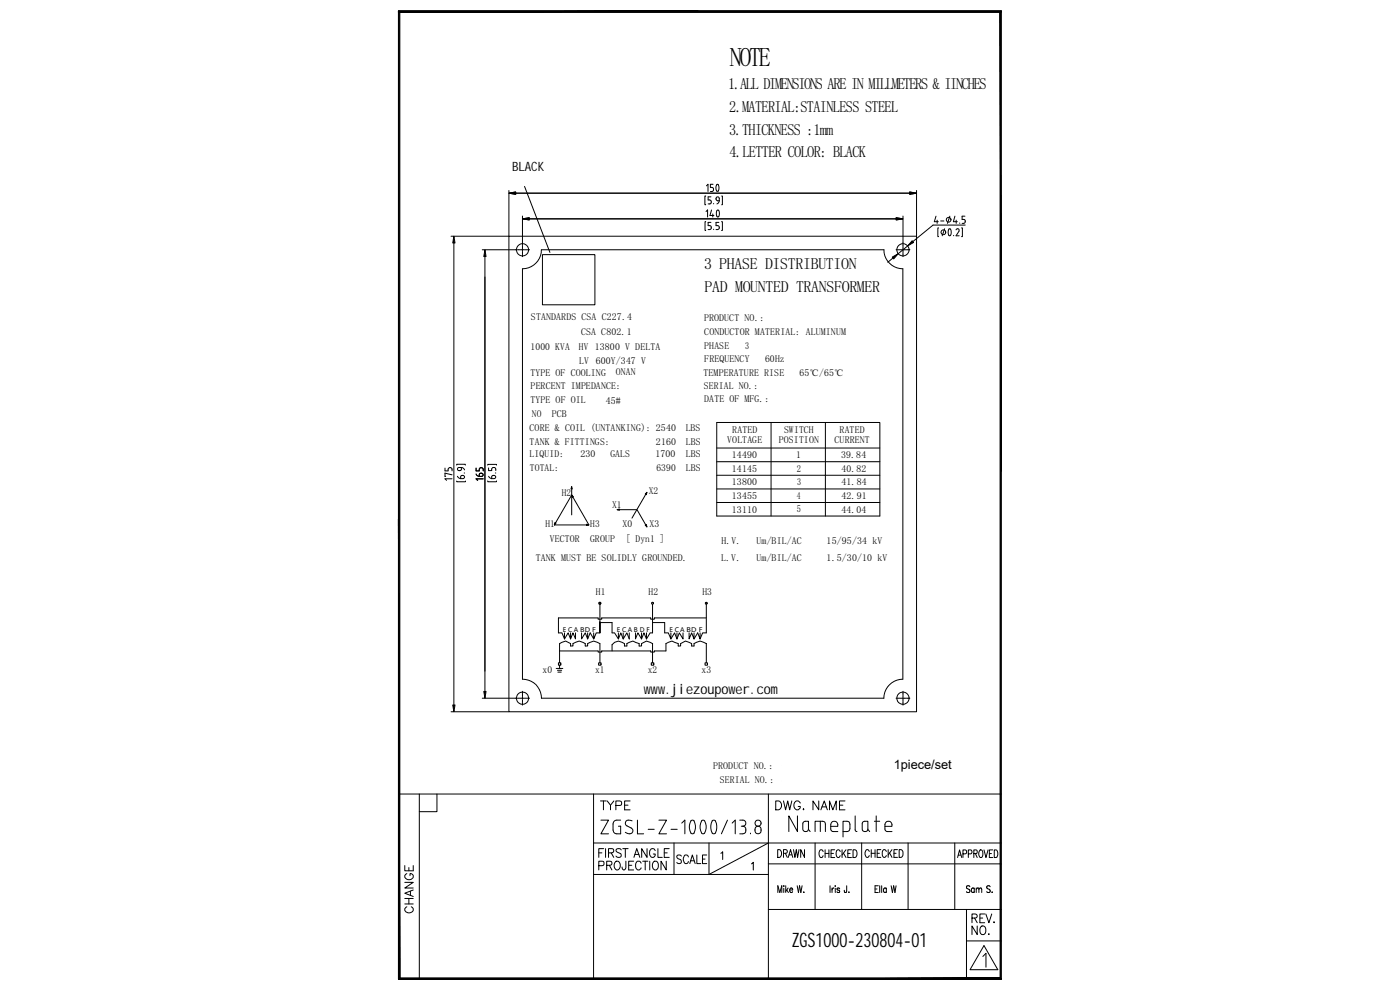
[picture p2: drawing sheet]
<svg xmlns="http://www.w3.org/2000/svg" width="297mm" height="210mm" viewBox="0 0 297 210" stroke-linecap="round" stroke-linejoin="round" font-family="sans-serif">
<g fill="none" stroke="#000" stroke-width=".21">
<path d="M84.5 2.3h63.5l-63.5 .3zM84.5 2.6l63.5-.3h64.4l-.2 .3zM84.5 2.3l.3 .3v204.8l-.3-97.3zM84.5 2.3h63.5l-63.2 .3zM84.5 2.3v205.4h127.9M84.8 2.6l63.2-.3h64.4v.3zM212.2 2.6l.2 97.3v107.8l-.2-.3zM212.4 2.3v97.6l-.2-97.3zM111.3 39.5l5.4 14M149.9 39.4l.3-.3v1.5M151.3 39.1h-.6v.7h.5l.2 .3-.2 .5h-.5M152.1 39.1l.3 .1 .1 .6-.1 .7h-.3a1.27 1.27 0 0 1 0-1.4z"/>
<path d="M96.3 50.1l.2 1.4h-.5zM96.3 51.5v98M102.3 53h7.5M102.9 53l.2 1.4h-.5zM102.9 54.4v92.3M108 50.1h86.4v100.9h-86.4zM108 41l1.4-.3v.5zM108 40.4v9.7h-12.3M109.4 41h83.6M109.8 53h.1M110 53h.4M110.5 53h.1"/>
<path d="M110.6 53h.5M110.8 46.4l1.5-.2v.5zM110.8 45.8v6.1M110.8 52v.1M110.8 52.1v.5M110.8 52.6v.1M110.8 52.8v.4M110.8 53.3h.1M110.8 53.4v.4M110.8 53.9v.1M110.8 54.1v.3M110.9 46.4l1.4-.2v.4z"/>
<path d="M111.1 53h.1M111.3 53h.4M111.8 53h.1M111.9 53h.4M112.3 46.4h77.8M115.1 54h11.1v10.7h-11.1zM149.7 47h-.1v1.9h.1M149.7 41.6h-.2v1.8h.2M149.8 44.9l.3-.4v1.5M150.8 47.2h-.6v.7h.4a.43 .43 0 0 1 .3 .4 .43 .43 0 0 1-.3 .4h-.4M150.8 41.8h-.6v.6l.5 .1 .2 .2a.35 .35 0 0 1-.3 .6h-.4M150.9 44.5l-.3 1.2h.9"/>
<path d="M151.2 45.4v.6M151.4 43.2v.1M151.4 48.6v.1M152.1 44.6l.1-.1a.91 .91 0 0 1 0 1.5 1.14 1.14 0 0 1-.1-1.4zM152.5 47.2h-.6v.7h.5l.2 .3-.2 .4-.5 .1M152.6 42.6h-.3a.39 .39 0 0 1-.5-.3 .39 .39 0 0 1 .3-.5 .39 .39 0 0 1 .5 .3 .94 .94 0 0 1-.5 1.2M153.1 47h.1v1.9h-.1M153.1 41.6h.1v1.8h-.1M189.3 54.5l1.2-.7-.9 1.1zM189.4 54.7l-1.1 .9M190.1 46.2l1.4 .2-1.4 .2zM190.1 53h.4"/>
<path d="M190.1 46.2l1.5 .2-1.5 .3zM190.5 53h.1M190.7 53h.4M191.2 53h.1M191.4 53h.4M191.6 45.8v6.1M191.6 52v.1M191.6 52.1v.5M191.6 52.6v.1M191.6 52.8v.4M191.6 53.3h.1M191.6 53.4v.4"/>
<path d="M191.6 53.9v.1M191.6 54.1v.3M191.8 53h.1M192 53h.4M192.5 53h.1M192.6 52.2l-2.1 1.6M192.6 53h.4M193 40.7l1.4 .3-1.4 .2zM193.5 51.1l.3 .3-1.2 .8zM194.4 40.4v9.7M198.6 45.9l-.4 1.1h.8M198.8 46.7v.7"/>
<path d="M199.1 48.3h-.1v1.9h.1M199.6 46.9h.6M200.4 48.5l-.5 1.5M201.3 48.6l.1-.1a.91 .91 0 0 1 0 1.5 1.14 1.14 0 0 1-.1-1.4zM201.5 45.9l-.5 1.5M202.3 49.9v.1M202.6 45.9l-.4 1.1h.9M202.8 48.8l.2-.2a.34 .34 0 0 1 .4 0 .34 .34 0 0 1 0 .4l-.6 1h.7M202.8 46.7v.7M203.6 47.3v.1M204 48.3h.2v1.9h-.2M204.7 45.9h-.6v.6h.3a.43 .43 0 0 1 .4 .5 .43 .43 0 0 1-.4 .4h-.3"/>
<path d="M204.8 47.7h-6.9l-4.2 3.5M94.4 99.3v.6h.7v-.5l.3-.2 .5 .2v.5M96.9 98.7v-.2h1.8v.2M97.1 99.3l.7-.1 .1 .3a.4 .4 0 0 1-.5 .3 .4 .4 0 0 1-.3-.5zM97.8 99.2l.5 .1 .3 .4M101 99.3v.6h.7v-.5l.3-.2 .5 .2v.5v-.5l-.3-.2-.5 .2v.5h-.7v-.6M103.5 98.7v-.2h1.8v.2M103.7 99.3v.5h.6l.1-.5 .3-.1 .4 .1 .1 .5M152.1 89.6h34.6v19.9h-34.6zM152.1 95h34.6M152.1 97.9h34.6M163.6 89.6v19.9"/>
<path d="M175.1 89.6v19.9M84.5 110.1l.3 97.3-.3 .3zM95.9 101.6h-1.5l.3 .3M95.9 100.7l-1.5-.3v.7h.2M96.9 102v.2h1.8v-.2M97 101l.7 .5M97.9 100.9a.39 .39 0 0 1 .6 .1 .39 .39 0 0 1-.3 .5h-.5zM98.5 100.3h.1M101 100.5l.1 .3 .6 .3M101 100.6a.91 .91 0 0 0 1.5 .2 .43 .43 0 0 0-.4-.4 .43 .43 0 0 0-.4 .4v.3M101.8 100.4a.39 .39 0 0 1 .6 .1 .39 .39 0 0 1-.2 .6h-.5zM102.5 101.6h-1.5l.3 .3"/>
<path d="M103.5 102v.2h1.8v-.2M103.7 101l.6 .5M104.3 101a.39 .39 0 0 1 .7-.1 .39 .39 0 0 1-.2 .6h-.5zM105.1 100.3h.1M117.7 110.8l.3 .2-.4 .3zM121.3 105l.3 .4-.2 .1zM121.3 103.2l.1 .5h-.3zM121.3 105l3.6 6.3h-7.3zM121.3 103.7v5.5M124.4 111.2l.5 .1-.5 .2zM130.9 108.1l.5-.1v.2zM130.9 108.1h4.2l2.1 3.7"/>
<path d="M136.9 111.4l.2-.1 .1 .5zM137.2 104.4l-.1 .5-.2-.1zM137.2 104.4l-3.1 5.5M152.1 100.8h34.6M152.1 103.7h34.6M152.1 106.6h34.6M119.8 134.2v1.3M121 134.2v1.3l.6-1.3 .5 1.3v-1.3M123.4 134.2v1.3l.8-1.3 .5 1.3v-1.3M124.7 135.5l.5-1.3 .8 1.3M127.1 127.8h.3v.3h-.3zM127.3 128.2v6v-2.3v2.3h-.8l-.5 1.3v-1.3"/>
<path d="M127.3 132.1h2.5v2.1h.6l.8 1.3M131.2 134.2v1.3l.5-1.3 .5 1.3 .8-1.3 .5 1.3v-1.3M132.2 134.2v1.3M136.1 134.2v1.3M137.1 134.2v1.3M138.3 127.8h.3v.3h-.3zM138.4 136.5l-1.3-.5-1 .5v.5h-.5v-.5l-1.3-.5-1.3 .5v.5h-.5v-.5a1.66 1.66 0 0 0-2.7 .3v1.3M138.4 128.2v6h-.5l-.8 1.3-.5-1.3-.5 1.3-.8-1.3-.5 1.3v-1.3M138.4 132.1h2.6v2.1h.8l.5 1.3v-1.3M138.4 136.5v4.1M138.4 136.5h.1M143.6 134.2v1.3"/>
<path d="M144.9 134.2v1.3l-.8-1.3-.5 1.3-.5-1.3-.8 1.3M146.2 134.2v1.3l.5-1.3 .5 1.3v-1.3M148.5 134.2v1.3l-.5-1.3-.8 1.3M149.7 127.8h.3v.3h-.3zM149.8 136.5a1.84 1.84 0 0 0-2.6 0v.5h-.5v-.5l-1.3-.5-1 .5v.5h-.5v-.5l-1.3-.5-1.3 .5v1.6h-2.5v.2h-.8v-.2h-10.3v.2h-.8v-.2h-8.2M149.8 131.1h-11v.2h-.8v-.2h-10.3v.2h-.8v-.2h-8.4v3.1h.7l.6 1.3 .7-1.3 .5 1.3M149.8 128.2v6h-.7l-.6 1.3M149.8 136.5h.1M149.8 136.5v4.1M149.8 128h.1M95.7 151h12.3M96 149.5h.5l-.2 1.5z"/>
<path d="M102.3 148.1h7.5M102.6 146.7h.5l-.2 1.4zM109.8 148.1h.1M110 148.1h.4M110.5 148.1h.1M110.6 148.1h.5M110.8 146.6v.4M110.8 147.1v.1M110.8 147.2v.5M110.8 147.7v.1M110.8 147.9v.4M110.8 148.4v.1"/>
<path d="M110.8 148.5v.5M110.8 149v.1M110.8 149.2v.4M111.1 148.1h.1M111.3 148.1h.4M111.8 148.1h.1M111.9 148.1h.4M114.8 148.1h72.7M114.9 148.1a4 4 0 0 0-4.1-4v-87.1a4 4 0 0 0 4-4h72.7a4 4 0 0 0 4 4v87.1a4.1 4.1 0 0 0-4 4M118 141.8h1.4M118.3 142.2h.9M118.3 142.6h.8"/>
<path d="M118.5 140.6h.5v.5h-.5zM118.7 140.6v-4.1l1.3-.5 1 .5v.5h.6v-.5a1.84 1.84 0 0 1 2.6 0v.5h.5v-.5a1.84 1.84 0 0 1 2.6 0v4.1M118.7 141.1v.7M127 140.6h.5v.5h-.5zM138.2 140.6h.5v.5h-.5zM149.6 140.6h.5v.5h-.5zM190.1 148.1h.4M190.5 148.1h.1M190.7 148.1h.4M191.2 148.1h.1M191.4 148.1h.4M191.6 146.6v.4"/>
<path d="M191.6 147.1v.1M191.6 147.2v.5M191.6 147.7v.1M191.6 147.9v.4M191.6 148.4v.1M191.6 148.5v.5M191.6 149v.1M191.6 149.2v.4M191.7 156.8l-16.6 .1M191.8 148.1h.1M192 148.1h.4M192.5 148.1h.1"/>
<path d="M192.6 148.1h.4M84.5 168.4h127.9M89 168.4v39.3M92.7 168.4v3.8h-3.7M125.9 168.4v39.3M125.9 178.8h86.5M127.4 169.9h1.2M127.5 174h1.6l-1.6 2.9h1.6M128 169.9v1.9M128.8 169.9l.7 .9v1M130.2 169.9l-.7 .9M130.7 170.9l1-.1 .2-.3-.1-.4-.3-.2h-.8v1.9"/>
<path d="M131.7 174h-1.1a.8 .8 0 0 0-.5 .8v1.3a.79 .79 0 0 0 .8 .8h.8v-1.6h-.5M132.5 170.8h.7M133.7 169.9h-1.2v1.9h1.2M134.1 174.1a.82 .82 0 0 0-1-.1 .82 .82 0 0 0-.4 .8l.3 .4 .9 .4a.68 .68 0 0 1 .3 .9 .68 .68 0 0 1-.9 .3l-.6-.3M135.2 174v2.9h1.3M137.5 175.9h1.3M139.8 174h1.6l-1.6 2.9h1.6M142.4 175.9h1.3M143 178.8v6.7M144.6 174.6l.7-.6v2.9M146.6 174.1l.5-.1a2.4 2.4 0 0 1 0 2.8h-.4a2.42 2.42 0 0 1-.1-2.7zM149 174h.3a2.28 2.28 0 0 1 0 2.8h-.3a2.42 2.42 0 0 1 0-2.8z"/>
<path d="M150.4 178.8v6.7l12.6-6.7M151.1 174.1l.5-.1a2.4 2.4 0 0 1 0 2.8h-.4a2.58 2.58 0 0 1-.1-2.7zM154.3 174l-1.3 2.9M155.3 174.6l.7-.6v2.9M156.9 174h.7a.64 .64 0 0 1 .6 .6 .64 .64 0 0 1-.6 .7M157.3 175.3h.3M157.6 175.3a.83 .83 0 0 1 .6 .8 .83 .83 0 0 1-.6 .8h-.7M159.2 176.7v.2M160.3 175.4a.74 .74 0 0 1 1.2 .7 .74 .74 0 0 1-1.2 .6l-.1-.5zM163 168.4v39.3M164.6 169.9h.6a1.01 1.01 0 0 1 .6 .9 1.01 1.01 0 0 1-.6 1h-.6zM165.9 162.4l3.6 1.5"/>
<path d="M166.2 169.9l.5 1.9 .4-1.9 .4 1.9 .5-1.9M169.2 173.1v3.3l-1.9-3.3v3.3M169.5 163.9l-3.6 1.7M169.5 163.9h8.9M169.8 170.3a.69 .69 0 0 0-.8-.4 .69 .69 0 0 0-.6 .7v.5a.68 .68 0 0 0 .7 .7 .68 .68 0 0 0 .7-.7h-.5M170.5 171.6v.2zM170.5 174.4l1-.2v1.7a.6 .6 0 0 1-.6 .5 .6 .6 0 0 1-.6-.5v-1.2zM171.5 175.9l.4 .5M172.9 176.4v-2.2h1.6a.54 .54 0 0 1 .6 .6v1.6M172.9 178.8v14.1M173.7 169.9v1.9l-1.2-1.9v1.9M174 174.2v2.2"/>
<path d="M174.1 171.8l.8-1.9 .6 1.9M174.4 171.2h.9M176 171.8v-1.9l.7 1.9 .7-1.9v1.9M176.2 175.3h1.5a.78 .78 0 0 0-.5-1.1 .78 .78 0 0 0-1 .7v1l.2 .3 1.3 .2M178.1 170.8h.7M178.8 176.4h.9a.61 .61 0 0 0 .6-.6v-1a.57 .57 0 0 0-.6-.6h-.9v3.3M179.3 169.9h-1.2v1.9h1.2M181.4 173.1v2.9l.1 .2 .3 .2M182.8 178.8v14.1M183.1 174.4l1-.2v1.7a.6 .6 0 0 1-.6 .5 .6 .6 0 0 1-.6-.5v-1.2zM184.1 175.9l.4 .5M185.5 174.2h1.1"/>
<path d="M185.9 173.1v3.3M187.7 175.3h1.5a.78 .78 0 0 0-.5-1.1 .78 .78 0 0 0-1 .7v1l.2 .3 .4 .2h.9M192.6 178.8v14.1M202.5 178.8v14.1M85.9 187.2h1.8l-1.8 1.2h1.8M85.9 183.6v1.1h1.8v-1.1M85.9 191.7h1.8M85.9 190.6h1.8M86.3 192.3a.66 .66 0 0 0-.4 .8 .66 .66 0 0 0 .7 .5h.4a.67 .67 0 0 0 .7-.5 .67 .67 0 0 0-.5-.8M86.3 185.3a.61 .61 0 0 0-.3 .9 .87 .87 0 0 0 1.1 .4 .87 .87 0 0 0 .5-1l-.6-.3v.4M86.7 184v.7M86.7 190.6v1.1"/>
<path d="M87.1 189.1v.8M87.7 188.8l-1.8 .7 1.8 .7M125.9 185.5h37.1M127 183.6l1-.1 .1-.2-.1-.6h-1v1.8M127 180.9h.7M128.1 180h-1.1v1.9M128.5 180v1.9M128.7 183.5h1l.1-.3v-.4l-1.1-.1v1.8M129.1 180.9h.7l.4-.3a.42 .42 0 0 0-.4-.6h-.7v1.9M129.3 183.5l.5 1M129.7 180.9l.5 1M130.6 182.7a.89 .89 0 0 1 1 .5 .89 .89 0 0 1-.2 1.1l-.3 .2a1.01 1.01 0 0 1-.8-.7 1.01 1.01 0 0 1 .3-1.1z"/>
<path d="M131.8 180.3a.6 .6 0 0 0-.6-.3 .6 .6 0 0 0-.5 .4l.1 .2 .9 .6a.44 .44 0 0 1-.3 .7h-.3l-.4-.3M132.1 180h1.2M132.7 180v1.9M132.8 182.7v1.4l-.2 .3-.2 .1-.3-.1-.1-.5M133.4 183.5h.6M134.4 182.7h-1v1.8h1M134.5 181.9l.6-1.9 .6 1.9M134.7 181.2h.8M136 183.1a.6 .6 0 0 0-.7-.4 .6 .6 0 0 0-.5 .7v.4a.6 .6 0 0 0 .5 .7 .6 .6 0 0 0 .7-.4M136.3 182.7h1.1M136.9 182.7v1.8M137.3 180v1.9l-1.2-1.9v1.9"/>
<path d="M137.8 182.7v1.8M138.7 182.7a.85 .85 0 0 1 .9 .4 .85 .85 0 0 1 0 1 .61 .61 0 0 1-.7 .4 .61 .61 0 0 1-.5-.7v-.4zM139 180.4a.62 .62 0 0 0-.7-.4 .62 .62 0 0 0-.5 .7 .79 .79 0 0 0 .1 .9 .79 .79 0 0 0 .9 .2l.2-.6h-.4M139.6 180v1.9h.9M140.9 180.9h.6M141.3 182.7v1.8l-1.1-1.8v1.8M142 180h-1.1v1.9h1.1M144.5 181.6a.49 .49 0 0 0-.6-.2 .49 .49 0 0 0-.3 .6l.7 .3a.51 .51 0 0 1 .1 .9 .51 .51 0 0 1-.8-.3M146 181.8v-.2a.51 .51 0 0 0-.7-.2 1.21 1.21 0 0 0 .1 1.8l.5-.1 .1-.4M146.3 183.2l.6-1.8 .6 1.8M146.5 182.6h.7M147.8 181.4v1.8h.9"/>
<path d="M149 182.2h.6M149.9 181.4h-.9v1.8h.9M152.9 181l.4-.3v1.6M159.4 183.2l.4-.3v1.7M163 192.9h49.4M163 183.2h49.4M165 180.2a.87 .87 0 0 1 .8 .6 .87 .87 0 0 1-.2 1l-.6 .1zM165 189.3v-1.4l.4 1.4 .5-1.4v1.4M166.2 181l.7-.1 .1-.5-.8-.2v1.7M166.3 187.9v.1zM166.3 188.4v.9M166.6 181l.4 .9"/>
<path d="M166.7 187.9v1.4M166.9 188.8l.4 .5M167.2 188.4l-.5 .7M167.2 181.9l.5-1.7 .5 1.7M167.4 181.3h.6M167.5 188.8l.2 .5h.2l.3-.2M167.7 188.4h.3l.2 .4h-.7zM168.3 180.2l.3 1.7 .3-1.7 .3 1.7 .3-1.7M169.1 187.9l.3 1.4 .2-1.4 .3 1.4 .3-1.4M170.5 189.3h.1zM170.7 180.2v1.7l-.8-1.7v1.7M174.6 180.6a.45 .45 0 0 0-.5-.3 .45 .45 0 0 0-.3 .6l.2 .9 .3 .1 .3-.4"/>
<path d="M175 180.3v1.6M175 181h.8M175.8 180.3v1.6M176.1 187.9v1.4M176.3 181h.5M176.5 188.4v.9M176.9 188.4h-.2l-.2 .4M177.1 180.3h-.8v1.6h.8M177.2 187.9v.1zM177.2 188.4v.9M178.1 188.6l-.2-.2h-.3v.3l.5 .2v.2l-.2 .2-.3-.2M178.2 180.6a.45 .45 0 0 0-.5-.3 .45 .45 0 0 0-.3 .6l.2 .9 .3 .1 .3-.4"/>
<path d="M178.6 180.3v1.6M178.9 181l.6 .9M179.5 180.3l-.9 1.1M179.6 187.9l-.1 1.4h-.3l-.1-.5M179.9 181h.4M180.1 189.2h.1M180.6 180.3h-.7v1.6h.7M181 180.3a.88 .88 0 0 1 .8 .5 .88 .88 0 0 1-.2 1l-.6 .1zM184.4 180.6l-.3-.4a.86 .86 0 0 0-.6 .8 .86 .86 0 0 0 .6 .9l.3-.4M184.8 181h.8M184.8 180.2v1.7M185.6 180.2v1.7"/>
<path d="M185.6 188.6h.5M186.1 181h.5M186.3 187.9h-.7v1.4h.7M186.6 187.9v1.4M186.9 180.2h-.8v1.7h.8M187 187.9v1.4M188 180.6a.46 .46 0 0 0-.5-.4 .46 .46 0 0 0-.3 .7v.3a.46 .46 0 0 0 .3 .7 .46 .46 0 0 0 .5-.4M188 188.6l-.1-.2a.43 .43 0 0 0-.5 .4 .43 .43 0 0 0 .5 .5l.1-.2M188 188.4v.9M188.4 180.2v1.7M188.7 180.9l.5 1M189 187.9l.3 1.4 .3-1.4 .3 1.4 .2-1.4"/>
<path d="M189.2 180.2l-.8 1.1M189.6 181h.5M190.4 180.2h-.8v1.7h.8M190.8 180.2a.86 .86 0 0 1 .8 .6 .86 .86 0 0 1-.3 1l-.5 .1zM203.1 181.9l.5-1.6 .4 1.6M203.3 181.4h.6M204.3 181.1l.7-.1 .1-.4-.2-.3h-.6v1.6M205 199.6h7.4M205 192.9v14.8M205.4 181.1h.7l.1-.3-.1-.5h-.7v1.6M205.8 188.1l-.3-.2h-.4v.5l.6 .3 .1 .4-.3 .2-.5-.2M206.2 194.7h1l.1-.3-.1-.4-1-.1v1.8"/>
<path d="M206.6 181.1l.6-.1v-.7h-.6v1.6M206.7 188.6l-.1-.2a.43 .43 0 0 0-.6 .4 .43 .43 0 0 0 .6 .5l.1-.2M206.7 188.4v.9M206.7 194.7l.6 1M206.9 181.1l.4 .8M207.1 188.6l.3-.2h.2l.1 .2M207.1 188.4v.9M207.3 196.4v1.8l-1.1-1.8v1.8M207.7 188.6l.2-.2h.3l.1 .9M207.7 188.6v.7M207.9 180.3h.1a.91 .91 0 0 1 .3 1.5l-.1 .1a.91 .91 0 0 1-.3-1.6zM207.9 194.7h.6"/>
<path d="M208 196.7l.3-.3a.92 .92 0 0 1 .9 .9 .92 .92 0 0 1-.9 .9h-.1a1.3 1.3 0 0 1-.2-1.5zM208.7 180.3l.5 1.6 .4-1.6M208.9 193.9h-1v1.8h1M209.1 193.9l.7 1.8 .6-1.8M209.7 198.2h.2zM209.9 181.1h.4M210.1 188.1l-.3-.2-.5 .2 .1 .3 .5 .2a.37 .37 0 0 1 .2 .4 .37 .37 0 0 1-.3 .3l-.5-.2M210.5 189.2v.1zM210.6 180.3h-.7v1.6h.7M210.9 195.6v.1zM210.9 180.3h.4a1.01 1.01 0 0 1 0 1.6h-.4zM84.8 207.4h127.4l-63.4 .4h-64.3z"/>
<path d="M148.8 207.8l63.4-.4 .2 .4zM208.5 202.9l.7-.7v3M208.7 200.6l3 5.1h-5.9z"/>
<circle cx="110.9" cy="53" r="1.3"/>
<circle cx="191.6" cy="53" r="1.3"/>
<circle cx="200.1" cy="49.3" r=".51"/>
<circle cx="201.2" cy="46.6" r=".49"/>
<circle cx="110.9" cy="148.1" r="1.3"/>
<circle cx="191.6" cy="148.1" r="1.3"/>
<circle cx="160.8" cy="174.6" r=".65"/>
</g>
<path d="M84.5 2.5h127.9M84.7 2.3v205.4" fill="none" stroke="#000" stroke-width=".3"/>
<path d="M212.3 2.3v205.4" fill="none" stroke="#000" stroke-width=".27"/>
<path d="M84.5 207.6h127.9" fill="none" stroke="#000" stroke-width=".33"/>
<g fill="#000">
<path d="M96.3 50.1l.2 1.4h-.5zM102.9 53l.2 1.4h-.5zM108 41l1.4-.3v.5zM110.9 46.4l1.4-.2v.4zM110.8 46.4l1.5-.2v.5zM189.3 54.5l1.2-.7-.9 1.1zM190.1 46.2l1.4 .2-1.4 .2zM190.1 46.2l1.5 .2-1.5 .3zM193 40.7l1.4 .3-1.4 .2zM193.5 51.1l.3 .3-1.2 .8zM117.7 110.8l.3 .2-.4 .3zM121.3 105l.3 .4-.2 .1z"/>
<path d="M121.3 103.2l.1 .5h-.3zM124.4 111.2l.5 .1-.5 .2zM130.9 108.1l.5-.1v.2zM136.9 111.4l.2-.1 .1 .5zM137.2 104.4l-.1 .5-.2-.1zM96 149.5h.5l-.2 1.5zM102.6 146.7h.5l-.2 1.4z"/>
</g>
<g fill="#fff" stroke="#fff" stroke-width=".25">
<path d="M166.3 161.4h13v5.2h-13z"/>
<path d="M165.7 161.1h.8v5.7h-.8z"/>
<path d="M168.6 153.6h25.4v4h-25.4z"/>
</g>
<text font-size="5.7" x="154.8" y="13.9">NOTE</text>
<text font-size="4.2" x="167.9" y="200.9">ZGS1000-230804-01</text>
<g font-size="3.4">
<text x="154.5" y="18.8">1.ALL DIMENSIONS ARE IN MILLMETERS &amp; IINCHES</text>
<text x="154.7" y="23.7">2.MATERIAL:STAINLESS STEEL</text>
<text x="154.7" y="28.6">3.THICKNESS :1mm</text>
<text x="154.7" y="33.4">4.LETTER COLOR: BLACK</text>
<text x="149.4" y="57.1">3 PHASE DISTRIBUTION</text>
<text x="149.5" y="61.9">PAD MOUNTED TRANSFORMER</text>
</g>
<text font-size="3" x="136.6" y="147.2">www.jiezoupower.com</text>
<g font-size="2.7">
<text x="108.6" y="36.2">BLACK</text>
<text x="189.6" y="163.1">1piece/set</text>
</g>
<g font-size="2.1">
<text x="112.6" y="67.8">STANDARDS CSA C227.4</text>
<text x="123.3" y="71">CSA C802.1</text>
<text x="149.4" y="68.2">PRODUCT NO.:</text>
<text x="149.4" y="71.1">CONDUCTOR MATERIAL: ALUMINUM</text>
<text x="112.5" y="74.2">1000 KVA</text>
<text x="122.8" y="74.2">HV 13800 V DELTA</text>
<text x="122.8" y="77.1">LV 600Y/347 V</text>
<text x="149.4" y="74">PHASE</text>
<text x="149.4" y="76.8">FREQUENCY</text>
<text x="158.1" y="74">3</text>
<text x="162.3" y="76.8">60Hz</text>
<text x="112.5" y="79.7">TYPE OF COOLING</text>
<text x="112.6" y="82.6">PERCENT IMPEDANCE:</text>
<text x="130.7" y="79.7">ONAN</text>
<text x="149.2" y="79.8">TEMPERATURE RISE</text>
<text x="149.3" y="82.5">SERIAL NO.:</text>
<text x="169.6" y="79.8">65℃/65℃</text>
<text x="112.5" y="85.5">TYPE OF OIL</text>
<text x="112.8" y="88.4">NO</text>
<text x="117.1" y="88.4">PCB</text>
<text x="128.5" y="85.8">45#</text>
<text x="149.4" y="85.2">DATE OF MFG.:</text>
<text x="112.3" y="91.4">CORE &amp; COIL (UNTANKING): 2540</text>
<text x="112.4" y="94.3">TANK &amp; FITTINGS:</text>
<text x="139.2" y="94.3">2160</text>
<text x="145.5" y="94.3">LBS</text>
<text x="145.5" y="91.4">LBS</text>
<text x="154.3" y="94">VOLTAGE</text>
<text x="155.3" y="91.9">RATED</text>
<text x="165.3" y="94">POSITION</text>
<text x="166.3" y="91.9">SWITCH</text>
<text x="177" y="94">CURRENT</text>
<text x="178.1" y="91.9">RATED</text>
<text x="112.4" y="97">LIQUID:</text>
<text x="112.4" y="99.9">TOTAL:</text>
<text x="123.1" y="97">230</text>
<text x="129.5" y="97">GALS</text>
<text x="139" y="97">1700</text>
<text x="139.2" y="99.9">6390</text>
<text x="145.5" y="97">LBS</text>
<text x="145.5" y="99.9">LBS</text>
<text x="155.3" y="97.2">14490</text>
<text x="155.3" y="100.1">14145</text>
<text x="168.9" y="97.2">1</text>
<text x="169" y="100">2</text>
<text x="178.5" y="97.2">39.84</text>
<text x="178.5" y="100.1">40.82</text>
<text x="119.2" y="105.2">H2</text>
<text x="129.8" y="107.7">X1</text>
<text x="137.6" y="104.8">X2</text>
<text x="155.3" y="103">13800</text>
<text x="155.3" y="105.8">13455</text>
<text x="169.1" y="105.8">4</text>
<text x="169.1" y="103">3</text>
<text x="178.5" y="103">41.84</text>
<text x="178.5" y="105.8">42.91</text>
<text x="115.7" y="111.7">H1</text>
<text x="125.2" y="111.7">H3</text>
<text x="132.1" y="111.8">X0</text>
<text x="137.8" y="111.8">X3</text>
<text x="155.3" y="108.7">13110</text>
<text x="169.1" y="108.7">5</text>
<text x="178.5" y="108.7">44.04</text>
<text x="113.6" y="118.9">TANK MUST BE SOLIDLY GROUNDED.</text>
<text x="116.6" y="114.9">VECTOR</text>
<text x="125.2" y="114.9">GROUP</text>
<text x="132.7" y="114.9">[ Dyn1 ]</text>
<text x="153" y="118.9">L.V.</text>
<text x="153" y="115.3">H.V.</text>
<text x="160.5" y="115.3">Um/BIL/AC</text>
<text x="160.5" y="118.9">Um/BIL/AC</text>
<text x="175.4" y="115.3">15/95/34 kV</text>
<text x="175.4" y="118.9">1.5/30/10 kV</text>
<text x="126.4" y="126.2">H1</text>
<text x="137.6" y="126.2">H2</text>
<text x="149" y="126.1">H3</text>
<text x="115.1" y="142.8">x0</text>
<text x="126.3" y="142.8">x1</text>
<text x="137.4" y="142.8">x2</text>
<text x="148.8" y="142.8">x3</text>
<text x="151.3" y="163.1">PRODUCT NO.:</text>
<text x="152.7" y="166">SERIAL NO.:</text>
</g>
<g font-size="1.3">
<text x="119.4" y="134.1">E C A BD F</text>
<text x="130.8" y="134.1">E C A B D F</text>
<text x="142" y="134.1">E C A BD F</text>
</g>
</svg>
